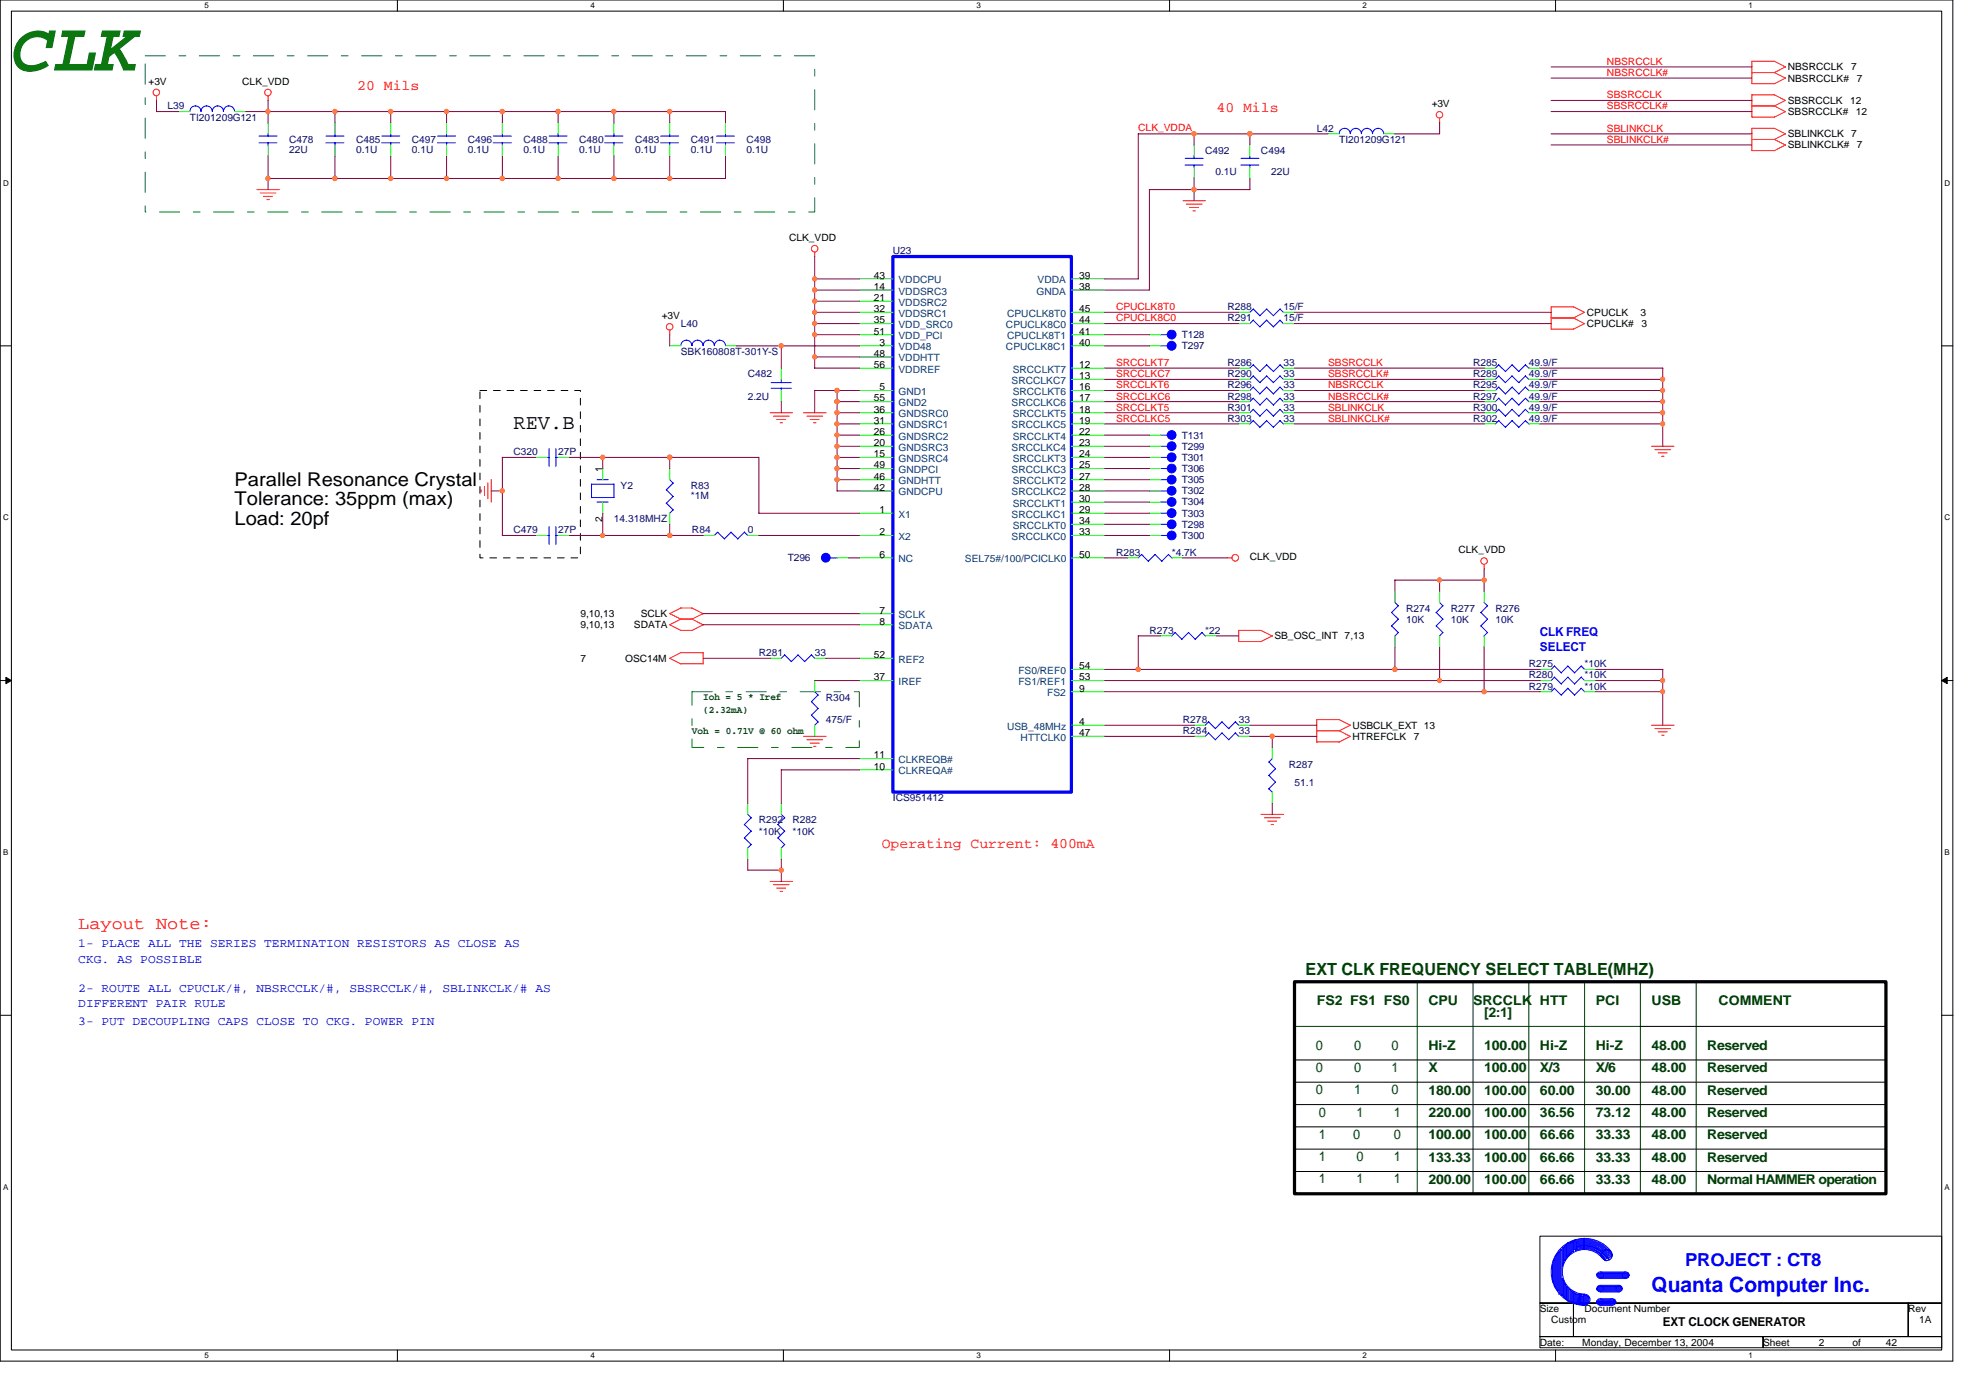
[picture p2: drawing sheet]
<svg xmlns="http://www.w3.org/2000/svg" width="297mm" height="210mm" viewBox="0 0 297 210" stroke-linecap="round" stroke-linejoin="round" font-family="sans-serif">
<path d="M0 0h293.4v204.5h-293.4zM1.7 1.7h290v201.1h-290z" fill="none" stroke="#000" stroke-width=".15"/>
<g fill="#fff">
<path d="M30.7 .2h.7v1.3h-.7z"/>
<path d="M30.7 203h.7v1.4h-.7z"/>
</g>
<path d="M59.7 0v1.7M59.7 202.8v1.7" fill="none" stroke="#000" stroke-width=".15"/>
<g fill="#fff">
<path d="M88.7 .2h.7v1.3h-.7z"/>
<path d="M88.7 203h.7v1.4h-.7z"/>
</g>
<path d="M117.7 0v1.7M117.7 202.8v1.7" fill="none" stroke="#000" stroke-width=".15"/>
<g fill="#fff">
<path d="M146.7 .2h.7v1.3h-.7z"/>
<path d="M146.7 203h.7v1.4h-.7z"/>
</g>
<path d="M175.7 0v1.7M175.7 202.8v1.7" fill="none" stroke="#000" stroke-width=".15"/>
<g fill="#fff">
<path d="M204.7 .2h.7v1.3h-.7z"/>
<path d="M204.7 203h.7v1.4h-.7z"/>
</g>
<path d="M233.7 0v1.7M233.7 202.8v1.7" fill="none" stroke="#000" stroke-width=".15"/>
<g fill="#fff">
<path d="M262.7 .2h.7v1.3h-.7z"/>
<path d="M262.7 203h.7v1.4h-.7z"/>
<path d="M.5 26.8h.8v1.4h-.8z"/>
<path d="M292.2 26.8h.8v1.4h-.8z"/>
<path d="M.5 77.1h.8v1.3h-.8z"/>
<path d="M292.2 77.1h.8v1.3h-.8z"/>
</g>
<path d="M0 52h1.7M291.7 52h1.7" fill="none" stroke="#000" stroke-width=".15"/>
<g fill="#fff">
<path d="M.5 127.4h.7v1.3h-.7z"/>
<path d="M292.2 127.4h.7v1.3h-.7z"/>
</g>
<path d="M0 102.3h1.7M291.7 102.3h1.7" fill="none" stroke="#000" stroke-width=".15"/>
<path d="M.9 101.8l.8 .5-.8 .4zM291.7 102.3l.9-.5v.9z" fill="#000" stroke="#000" stroke-width=".15"/>
<g fill="#fff">
<path d="M.5 177.7h.7v1.3h-.7z"/>
<path d="M292.2 177.7h.7v1.3h-.7z"/>
</g>
<g fill="none" stroke="#000" stroke-width=".15">
<path d="M0 152.5h1.7M194.5 159.3h88.9M246.5 154.2h36.9M291.7 152.5h1.7M194.5 169.3h88.9M194.5 176h88.9M194.5 166h88.9M194.5 162.6h88.9M194.5 172.7h88.9M231.4 195.8h5v5h-5zM231.4 185.7h60.3v10.1h-60.3zM236.4 195.8h50.3v5h-50.3z"/>
<path d="M286.7 195.8h5v5h-5zM231.4 200.8h33.5v1.7h-33.5zM264.9 200.8h26.8v1.7h-26.8z"/>
</g>
<path d="M194.5 154.2h52M212.9 147.5v31.9M221.3 147.5v31.9M229.7 147.5v31.9M238.1 147.5v31.9M246.5 147.5v31.9M254.8 147.5v31.9" fill="none" stroke="#004000" stroke-width=".15"/>
<path d="M21.8 8.4h100.6v23.5h-100.6v-23.5M104 103.9h25.1v8.4h-25.1v-8.4" fill="none" stroke="#008040" stroke-width=".15" stroke-dasharray="3 2 1 2"/>
<path d="M194.5 147.5h88.9v31.9h-88.9z" fill="none" stroke="#000" stroke-width=".49"/>
<path d="M72.1 58.7h15.1v25.1h-15.1v-25.1" fill="none" stroke="#000" stroke-width=".15" stroke-dasharray="1 1 1 1 1 1 1 1"/>
<g fill="none" stroke="#f00" stroke-width=".15">
<path d="M23.5 14.4v.7M40.3 14.4v.7M216.3 17.8v.7M263.2 10.9h3.4M263.2 15.9h3.4M263.2 17.6h3.4M266.6 9.2l1.7 .9-1.7 .8M266.6 10.9l1.7 .8M266.6 14.2l1.7 .9-1.7 .8 1.7 .9M266.6 19.3l1.7 .8M266.6 9.2h-3.4v3.4M266.6 14.2h-3.4v3.4"/>
<path d="M266.6 19.3h-3.4v3.3M268.3 11.7l-1.7 .9h-3.4M268.3 16.8l-1.7 .8M38.6 28.5h3.4M39.1 29h2.4M39.6 29.5h1.3M40.1 30h.4M122.4 37.9v.7M177.7 30.2h3.4M178.2 30.7h2.4M178.7 31.2h1.4M179.2 31.7h.4"/>
<path d="M263.2 21h3.4M263.2 22.6h3.4M268.3 20.1l-1.7 .9 1.7 .8-1.7 .8M100.6 49.6v.7M233 47.8h3.4l1.7 .8M233 49.4h3.4M238.1 46.9l-1.7 .9M238.1 48.6l-1.7 .9M238.1 46.9l-1.7-.8h-3.3v3.3M72.3 73.6v.3M72.8 73.1v1.3M73.3 72.6v2.3"/>
<path d="M73.8 72.1v3.3M115.7 62h3.4M116.2 62.5h2.4M116.7 63h1.3M117.2 63.5h.4M120.7 62h3.4M121.2 62.5h2.4M121.7 63h1.4M122.2 63.5h.4M248.1 67.1h3.4M248.6 67.6h2.4M249.1 68.1h1.4"/>
<path d="M249.7 68.6h.3M100.6 92.2l1.7 .8h1.7l1.7 .9M100.6 93.9l1.7 .8h1.7M100.6 98.9l1.7 .9M102.3 91.4h1.7l1.7 .8M102.3 99.7h3.4M102.3 93l-1.7 .9M102.3 91.3l-1.7 .9M105.6 93.9l-1.7 .8M105.6 92.2l-1.7 .8M105.6 98v1.7M105.6 98.1h-3.3l-1.7 .8"/>
<path d="M184.4 83.8h.7M186.1 96.4h3.4M186.1 94.7h3.4l1.7 .9M186.1 94.7v1.7M191.2 95.5l-1.8 .9M223 84.8v.7M120.7 110.6h3.4M121.2 111.1h2.4M121.7 111.7h1.4M122.2 112.1h.4M197.8 109.8h3.4l1.7 .9M202.9 109l-1.7 .8"/>
<path d="M202.9 110.6l-1.7 .9M202.9 109l-1.7-.9h-3.4v3.4h3.4M248.1 109h3.4M248.6 109.5h2.4M249.1 110h1.4M249.7 110.5h.3M115.7 132.4h3.4M116.2 132.9h2.4M116.7 133.4h1.3M117.2 133.9h.4M189.5 122.4h3.3M190 122.9h2.3"/>
<path d="M190.5 123.4h1.3M191 123.9h.3"/>
<circle cx="23.5" cy="13.9" r=".49"/>
<circle cx="40.2" cy="13.9" r=".49"/>
<circle cx="216.3" cy="17.2" r=".49"/>
<circle cx="122.4" cy="37.4" r=".49"/>
<circle cx="100.6" cy="49.1" r=".49"/>
<circle cx="185.6" cy="83.8" r=".5"/>
<circle cx="223" cy="84.3" r=".49"/>
</g>
<g fill="none" stroke="#00f" stroke-width=".15">
<path d="M28.5 16.7a.84 .84 0 0 1 .9-.8 .84 .84 0 0 1 .8 .8 .85 .85 0 0 1 .8-.8 .85 .85 0 0 1 .9 .8 .84 .84 0 0 1 .8-.8 .84 .84 0 0 1 .9 .8 .84 .84 0 0 1 .8-.8 .84 .84 0 0 1 .8 .8M38.9 21.5h2.7M38.9 20.4h2.7M40.3 20.1v.4M40.3 21.4v.4M49 21.5h2.7M49 20.4h2.7M50.3 20.1v.4M50.3 21.4v.4M57.3 21.5h2.7M57.4 20.4h2.7M58.7 20.1v.4"/>
<path d="M58.7 21.4v.4M65.7 21.5h2.7M65.7 20.4h2.7M67.1 20.1v.4M67.1 21.4v.4M74.1 21.5h2.7M74.1 20.4h2.7M75.5 20.1v.4M75.5 21.4v.4M82.5 21.5h2.7M82.5 20.4h2.7M83.9 20.1v.4"/>
<path d="M83.9 21.4v.4M90.9 21.5h2.7M90.9 20.4h2.7M92.2 20.1v.4M92.2 21.4v.4M99.2 21.5h2.8M99.3 20.4h2.7M100.6 20.1v.4M100.6 21.4v.4M107.6 21.5h2.7M107.7 20.4h2.7M109 20.1v.4"/>
<path d="M109 21.4v.4M178.1 24.8h2.7M178.1 23.8h2.7M179.4 23.5v.3M179.4 24.8v.3M186.4 24.8h2.7M186.5 23.8h2.7M187.8 23.5v.3M187.8 24.8v.3M201.2 20.1a.84 .84 0 0 1 .8-.8 .84 .84 0 0 1 .9 .8 .84 .84 0 0 1 .8-.8 .84 .84 0 0 1 .9 .8 .84 .84 0 0 1 .8-.8 .84 .84 0 0 1 .8 .8 .85 .85 0 0 1 .9-.8 .85 .85 0 0 1 .8 .8M102.3 51.9a.84 .84 0 0 1 .8-.8 .84 .84 0 0 1 .9 .8 .84 .84 0 0 1 .8-.8 .84 .84 0 0 1 .8 .8 .85 .85 0 0 1 .9-.8 .85 .85 0 0 1 .8 .8 .84 .84 0 0 1 .9-.8 .84 .84 0 0 1 .8 .8M115.9 57.5h3"/>
<path d="M115.9 58.3h3M117.4 57v.5M117.4 58.3v.4M174.4 52h1M174.4 50.3h1M188.3 54.8l1 1M188.3 58.2l1 1M188.3 59.8l1 1.1M188.3 46.4l1 1.1M188.3 56.5l1 1M188.3 48.1l1 1M188.3 54.8l-.5 .5"/>
<path d="M188.3 58.1l-.5 .6M188.3 59.8l-.5 .5M188.3 46.4l-.5 .5M188.3 56.5l-.5 .5M188.3 48.1l-.5 .5M190.3 54.8l1 1M190.3 59.8l1 1.1M190.3 48.1l1 1M190.3 54.8l-1 1M190.3 58.1l-1 1.1M190.3 59.8l-1 1.1M190.3 46.4l-1 1"/>
<path d="M190.3 56.5l-1 1M190.3 48.1l-1 1M192.3 54.8l.5 .5M192.3 58.2l.5 .5M192.3 59.8l.5 .6M192.3 46.4l.5 .5M192.3 56.5l.5 .5M192.3 48.1l.5 .5M192.3 54.8l-1 1M192.3 58.1l-1 1.1-1-1M192.3 59.8l-1 1.1M192.3 46.4l-1 1.1-1-1.1"/>
<path d="M192.3 56.5l-1 1-1-1M192.3 48.1l-1 1M225.2 54.8l1 1M225.2 59.8l1 1.1M225.2 56.5l-.5 .5M225.2 58.1l-.5 .6M225.2 54.8l-.5 .5M225.2 59.8l-.5 .5M227.2 56.5l1 1M227.2 58.2l1 1M227.2 54.8l1 1M227.2 59.8l1 1.1"/>
<path d="M227.2 56.5l-1 1-1-1M227.2 58.1l-1 1.1-1-1M227.2 54.8l-1 1M227.2 59.8l-1 1.1M229.2 56.5l.5 .5M229.2 58.2l.5 .5M229.2 54.8l.5 .5M229.2 59.8l.5 .6M229.2 56.5l-1 1M229.2 58.1l-1 1.1M229.2 54.8l-1 1M229.2 59.8l-1 1.1"/>
<path d="M82.2 68.7h.3M82.5 67.4v2.7M82.5 79.1v2.7M83.5 68.7h.4M83.5 67.4v2.7M83.5 79.1v2.7M89.7 72.1h1.7M89.7 75.4h1.7M92.2 72.7h-3.3v2.1M92.2 72.7l.1 2.1h-3.4M100.1 73.6l1.1 1M100.6 72.1l.6 .5"/>
<path d="M101.1 72.6l-1 1M101.1 74.6l-1 1 1.1 1M101.1 76.6l-.5 .5M107.8 80l1.1 1M107.8 79.9l-.5 .6M109.8 80l1.1 1M109.9 79.9l-1.1 1.1M111.8 80l.6 .5M111.9 79.9l-1.1 1.1M174.4 65.4h1M174.4 77.1h1M174.4 72.1h1"/>
<path d="M174.4 75.4h1M174.4 73.8h1M174.4 70.4h1M174.4 67.1h1M174.4 68.7h1M174.4 78.8h1M188.3 63.2l1 1M188.3 61.5l1 1M188.3 63.2l-.5 .5M188.3 61.5l-.5 .5M190.3 63.2l1 1M190.3 63.2l-1 1"/>
<path d="M190.3 61.5l-1 1M192.3 63.2l.5 .5M192.3 61.5l.5 .5M192.3 63.2l-1 1M192.3 61.5l-1 1-1-1M225.2 63.2l1 1M225.2 63.2l-.5 .5M225.2 61.5l-.5 .5M227.2 63.2l1 1M227.2 61.5l1 1M227.2 63.2l-1 1M227.2 61.5l-1 1-1-1"/>
<path d="M229.2 63.2l.5 .5M229.2 61.5l.5 .5M229.2 63.2l-1 1M229.2 61.5l-1 1M82.2 80.5h.3M83.5 80.5h.4M117.9 98.4l1 1M117.9 98.4l-.5 .5M119.9 98.4l1 1M119.9 98.4l-1 1M121.9 98.4l.5 .5M121.9 98.4l-1 1"/>
<path d="M124.7 83.8h1.1M171.5 83.3l1 1M171.6 83.3l-.6 .5M173.5 83.3l1.1 1M173.6 83.3l-1.1 1M174.4 80.5h1M175.6 83.3l.5 .5M175.6 83.3l-1 1M176.1 95.5l.5-.5 1 1.1M178.6 95l1 1.1M178.6 95l-1 1.1M181.1 95.6l-.5-.6-1 1.1"/>
<path d="M209.1 92l1 1M209.6 90.5l.5 .5M210.1 91l-1 1.1M210.1 93l-1 1.1 1 1M210.1 95l-.5 .6M215.8 92l1 1M215.8 94l1 1.1M216.3 90.5l.5 .5M216.8 91l-1 1.1M216.8 93l-1 1.1M216.8 95l-.5 .6M222.5 92l1 1"/>
<path d="M222.5 94l1 1.1M223 90.5l.5 .5M223.5 91l-1 1.1M223.5 93l-1 1.1M223.5 95l-.5 .6M121.9 105.4l1 1.1M121.9 107.5l1 1M122.4 103.9l.5 .6M122.9 104.4l-1 1.1M122.9 106.4l-1 1.1M122.9 108.5l-.5 .5M181.6 110.1l1 1.1"/>
<path d="M181.6 108.5l1 1M181.6 110.1l-.5 .5M181.6 108.4l-.5 .6M183.6 110.1l1 1.1M183.6 110.1l-1 1M185.6 110.1l.5 .6M185.6 108.5l.5 .5M185.6 110.1l-1 1M185.6 108.4l-1 1.1-1-1.1-1 1.1M190.6 114.5l1.1 1M190.6 118.5l.6 .5M191.2 114l-.6 .5"/>
<path d="M191.6 115.5l-1 1 1.1 1M191.6 117.5l-1 1M233.1 100.6l.5-.5 1 1M233.1 103.9l.5-.5 1 1.1M233.6 101.7l-.5 .6M235.6 101.7l1 1.1M235.6 100.1l1 1M235.6 103.4l1 1.1M235.6 101.7l-1 1.1-1.1-1.1M235.6 100.1l-1 1M235.6 103.4l-1 1M237.6 101.7l.5 .6"/>
<path d="M237.6 101.7l-1 1.1M238.1 100.6l-.5-.5-1 1M238.1 103.9l-.5-.5-1 1M111.8 123.9l1.1 1-1.1 1M111.8 125.9l1.1 1M112.3 122.4l.6 .5M112.9 122.9l-1.1 1M112.9 126.9l-.6 .5M116.9 123.9l1 1-1 1M116.9 125.9l1 1M117.4 122.4l.5 .5M117.9 122.9l-1 1"/>
<path d="M117.9 126.9l-.5 .5M233.2 189.9v2.4M233.2 192.3l.2 .5M233.4 189.4v3.4M233.4 189.4l.2-.3-.1 4.2M233.5 193.3l.2 .2M233.7 193.4v-4.7l.2-.3v5.4M233.9 193.8l.2 .2M234.1 188.2v5.8M234.1 188.3l.1-.2v6.4M234.4 187.9l.2-.2v6.9h.2M234.4 187.9v6.6"/>
<path d="M234.7 187.4v2.9M234.9 194.8l.2 .2M234.9 192.4v2.4M234.9 192.5l-.2-.4v2.5M234.9 189.7l-.2 .6M235.1 195v-2.2l.2 .3-.1 2.1M235.1 187.2l-.2 .2v2.4M235.2 187.1l.1 2.1-.2 .2v-2.2M235.2 187.1l.2-.2v2.1M235.4 193.3v2l-.2-.2M235.4 193.3l.2 .2M235.6 186.7v2.1"/>
<path d="M235.6 193.4v2.1M235.6 186.8h.1v1.8l.2-.2M235.6 188.7l-.2 .2M235.9 186.7v1.7M235.9 193.8v1.8M235.9 186.8l.2-.2v1.7l.2-.2M235.9 193.8l-.2-.2 .1 1.9h-.2M236.2 194.1v1.5M236.3 194.1l-.2-.2v1.7h-.2M236.4 194.1v1.7l-.2-.2M236.4 186.4v1.7M236.4 194.1l.2 .2"/>
<path d="M236.4 186.4l-.2 .2v1.5M236.6 194.3v1.5h.2l-.1-1.5M236.6 186.4v1.3l.1 .2v-1.7l-.1 .2M236.7 187.5l1.3-.3a3.8 3.8 0 0 1 3.4 1.9M236.7 187.3l1.3-.2a4 4 0 0 1 3.7 2.2M236.7 187.1l1.3-.2a4.2 4.2 0 0 1 3.8 2.4M236.7 186.9l1.3-.1a4.3 4.3 0 0 1 3.8 2.2M236.7 186.8l1.3-.2a4.5 4.5 0 0 1 4 2.3M236.7 194.5h.2M236.8 187.8l1.2-.2a3.5 3.5 0 0 1 3.2 1.8M236.8 187.6l1.2-.2a3.7 3.7 0 0 1 3.4 2M236.9 186.6l1.1-.2a4.7 4.7 0 0 1 4.2 2.4"/>
<path d="M236.9 187.7v-1.3l1.1-.2a4.9 4.9 0 0 1 4.2 2.4M237.1 194.4v1.4h-.2v-1.3M237.1 194.5h.2M237.3 194.5v1.5M237.4 194.5v1.5M237.4 194.4l-.5 1.6h.4M237.6 194.4v1.4M237.6 194.5l.2 .3M237.6 195.8l-.2 .2M237.7 194.8v1.2M237.9 194.6v1.4h-.2M237.9 194.6h.2"/>
<path d="M238.1 194.6v1.4M238.2 194.6l.1 1.4h-.2M238.2 194.6h.2M238.4 194.6v1.4M238.6 194.8v1M238.6 194.8l.2 .2M238.6 195.8l-.2 .2M238.8 195v.6M239.9 191.6h4.9M239.9 193.6h3.9l-.2 .2M239.9 195.6h2.9M240.1 191.8h4.5"/>
<path d="M240.1 193.4h3.5M240.1 191.3h4.5M240.1 191.8l.2 .2M240.1 193.3h3.5M240.1 193.4l-.2 .2M240.1 195.3h2.5v.2M240.3 191.9h4.3M240.3 194h3.2M240.3 196h2.3M240.4 195.1h1.9M240.4 196.1h1.9M240.4 194.1h2.9"/>
<path d="M240.4 193.1h2.9M240.4 192.1h3.9M240.4 191.1h3.9M240.7 189a3.3 3.3 0 0 0-2.7-1.3h.1a3.4 3.4 0 0 0-3.4 3.4 3.4 3.4 0 0 0 3.4 3.4M242 188a5 5 0 0 0-4-1.9h.1a5 5 0 0 0-5 5 5 5 0 0 0 5 5M242.6 195.5h-2.7v.1M242.6 195.8h-2.7l.4 .2M242.8 195.6l-.2 .2M243.6 193.3v.2M243.6 193.8h-3.7l.4 .2M244.6 191.3v.2M244.6 191.4h-4.7v.2"/>
<path d="M244.8 191.6l-.2 .2"/>
<circle cx="238.1" cy="195.3" r=".83"/>
<circle cx="240.4" cy="191.6" r=".49"/>
<circle cx="240.4" cy="195.6" r=".49"/>
<circle cx="240.4" cy="193.6" r=".49"/>
<circle cx="241.4" cy="188.6" r=".83"/>
<circle cx="242.3" cy="195.6" r=".49"/>
<circle cx="243.3" cy="193.6" r=".49"/>
<circle cx="244.3" cy="191.6" r=".49"/>
</g>
<g fill="none" stroke="#0f0" stroke-width=".15">
<path d="M26.9 16.8h1.6M35.2 16.8h1.7M40.3 18.4v1.7M50.3 18.4v1.7M58.7 18.4v1.7M67.1 18.4v1.7M75.5 18.4v1.7M83.9 18.4v1.7M92.2 18.4v1.7M100.6 18.4v1.7M109 18.4v1.7M40.3 21.8v1.7"/>
<path d="M50.3 21.8v1.7M58.7 21.8v1.7M67.1 21.8v1.7M75.5 21.8v1.7M83.9 21.8v1.7M92.2 21.8v1.7M100.6 21.8v1.7M109 21.8v1.7M179.4 21.8v1.7M179.4 25.1v1.7M187.8 21.8v1.7M187.8 25.1v1.7"/>
<path d="M199.5 20.1h1.7M207.9 20.1h1.7M100.6 52h1.7M109 52h1.7M117.4 55.3v1.7M117.4 58.7v1.6M129.1 55.3h5.1M129.1 52h5.1M129.1 58.7h5.1M129.1 41.9h5.1M129.1 43.6h5.1M129.1 45.3h5.1"/>
<path d="M129.1 50.3h5.1M129.1 48.6h5.1M129.1 46.9h5.1M129.1 53.6h5.1M161 55.3h5M161 52h5M161 58.7h5M161 41.9h5M161 43.6h5M161 50.3h5M161 48.6h5M161 46.9h5"/>
<path d="M161 57h5M172.7 52h1.7M172.7 50.3h1.7M186.1 55.3h1.7M186.1 58.7h1.7M186.1 48.6h1.7M186.1 46.9h1.7M186.1 57h1.7M192.8 55.3h1.7M192.8 58.7h1.7M192.8 48.6h1.7M192.8 46.9h1.7"/>
<path d="M192.8 57h1.7M223 55.3h1.7M223 58.7h1.7M223 57h1.7M229.7 55.3h1.7M229.7 58.7h1.7M229.7 57h1.7M80.5 68.7h1.7M83.9 68.7h1.6M90.6 70.4v1.7M90.6 75.4v1.7M100.6 70.4v1.7"/>
<path d="M100.6 77.1v1.7M129.1 65.4h5.1M129.1 77.1h5.1M129.1 73.8h5.1M129.1 63.7h5.1M129.1 62h5.1M129.1 70.4h5.1M129.1 60.3h5.1M129.1 67.1h5.1M129.1 68.7h5.1M129.1 72.1h5.1M161 65.4h5"/>
<path d="M161 77.1h5M161 73.8h5M161 63.7h5M161 62h5M161 70.4h5M161 60.3h5M161 67.1h5M161 68.7h5M161 72.1h5M161 75.4h5M161 78.8h5M172.7 65.4h1.7"/>
<path d="M172.7 77.1h1.7M172.7 73.8h1.7M172.7 70.4h1.7M172.7 67.1h1.7M172.7 68.7h1.7M172.7 72.1h1.7M172.7 75.4h1.7M172.7 78.8h1.7M186.1 63.7h1.7M186.1 62h1.7M186.1 60.3h1.7M192.8 63.7h1.7"/>
<path d="M192.8 62h1.7M192.8 60.3h1.7M223 63.7h1.7M223 62h1.7M223 60.3h1.7M229.7 63.7h1.7M229.7 62h1.7M229.7 60.3h1.7M80.5 80.5h1.7M83.9 80.5h1.6M105.6 80.5h1.7M112.3 80.5h1.7"/>
<path d="M115.7 98.9h1.7M122.4 98.9h1.7M125.8 83.8h1.6M129.1 80.5h5.1M129.1 98.9h5.1M129.1 83.8h5.1M129.1 93.9h5.1M129.1 92.2h5.1M161 80.5h5M161 83.8h5M169.4 83.8h1.6M172.7 80.5h1.7"/>
<path d="M174.4 95.5h1.7M176.1 83.8h1.6M181.1 95.5h1.7M209.6 88.8v1.7M209.6 95.5v1.7M216.3 88.8v1.7M216.3 95.5v1.7M223 88.8v1.7M223 95.5v1.7M122.4 102.3v1.6M122.4 109v1.6M129.1 102.3h5.1"/>
<path d="M129.1 115.7h5.1M129.1 114h5.1M161 102.3h5M161 110.6h5M161 100.6h5M161 103.9h5M161 109h5M179.4 110.6h1.7M179.4 109h1.7M186.1 110.6h1.7M186.1 109h1.7M191.2 112.3v1.7"/>
<path d="M191.2 119v1.7M231.4 102.3h1.7M231.4 100.6h1.7M231.4 103.9h1.7M238.1 102.3h1.7M238.1 100.6h1.7M238.1 103.9h1.7M112.3 120.7v1.7M112.3 127.4v1.7M117.4 120.7v1.7M117.4 127.4v1.7"/>
</g>
<g fill="#00f" stroke="#00f" stroke-width=".15">
<circle cx="176" cy="65.4" r=".66"/>
<circle cx="176" cy="77.1" r=".66"/>
<circle cx="176" cy="73.7" r=".66"/>
<circle cx="176" cy="70.4" r=".66"/>
<circle cx="176" cy="51.9" r=".66"/>
<circle cx="176" cy="80.5" r=".66"/>
<circle cx="176" cy="67" r=".66"/>
<circle cx="176" cy="72.1" r=".66"/>
<circle cx="176" cy="68.7" r=".66"/>
<circle cx="124.1" cy="83.8" r=".66"/>
<circle cx="176" cy="50.3" r=".66"/>
<circle cx="176" cy="78.8" r=".66"/>
<circle cx="176" cy="75.4" r=".66"/>
</g>
<path d="M134.2 38.5h26.8v80.5h-26.8z" fill="none" stroke="#00f" stroke-width=".49"/>
<g fill="none" stroke="#800040" stroke-width=".15">
<path d="M23.5 16.8h3.4M23.5 15.1v1.7M36.9 16.8h72.1M40.3 15.1v3.4M50.3 16.8v1.7M58.7 16.8v1.7M67.1 16.8v1.7M75.5 16.8v1.7M83.9 16.8v1.7M92.2 16.8v1.7M100.6 16.8v1.7M109 16.8v1.7"/>
<path d="M216.3 18.4v1.7h-6.7M233 16.8h30.2M233 15.1h30.2M233 10.1h30.2M233 11.7h30.2M40.3 23.5v5M40.3 26.8h68.7M50.3 23.5v3.3M58.7 23.5v3.3M67.1 23.5v3.3M75.5 23.5v3.3M83.9 23.5v3.3"/>
<path d="M92.2 23.5v3.3M100.6 23.5v3.3M109 23.5v3.3M122.4 38.5v16.8M172.7 28.5h15.1M172.7 28.5v15.1h-6.7M179.4 20.1v1.7M179.4 26.8v3.4M187.8 20.1v1.7M187.8 26.8v1.7M199.5 20.1h-28.5v21.8h-5M233 20.1h30.2"/>
<path d="M233 21.8h30.2M100.6 50.3v1.7M110.7 52h18.4M117.4 51.9v3.4M122.4 41.9h6.7M122.4 43.6h6.7M122.4 45.3h6.7M122.4 46.9h6.7M122.4 48.6h6.7M122.4 50.3h6.7M122.4 58.7h6.7M122.4 58.7v3.3"/>
<path d="M122.4 53.6h6.7M122.4 55.3h6.7M125.8 58.7v15.1h3.3M166 48.6h20.1M166 46.9h20.1M166 50.3h6.7M166 57h20.1M166 55.3h20.1M166 58.7h20.1M166 52h6.7M194.5 48.6h38.6M194.5 46.9h38.6"/>
<path d="M194.5 57h28.5M194.5 55.3h28.5M194.5 58.7h28.5M231.4 57h18.4M231.4 55.3h18.4M231.4 58.7h18.4M249.8 55.3v11.8M73.8 73.8h1.7M75.5 68.7h5M75.5 68.7v11.8h5M85.5 68.7h28.5M90.6 68.7v1.7"/>
<path d="M90.6 77.1v3.4M100.6 68.7v1.7M100.6 78.8v1.7M114 77.1h15.1M114 68.7v8.4M117.4 60.3v1.7M125.7 68.7h3.4M125.7 62h3.4M125.7 63.7h3.4M125.7 60.3h3.4M125.7 72.1h3.4M125.7 65.4h3.4"/>
<path d="M125.7 67.1h3.4M125.7 70.4h3.4M166 77.1h6.7M166 68.7h6.7M166 62h20.1M166 63.7h20.1M166 60.3h20.1M166 72.1h6.7M166 65.4h6.7M166 67.1h6.7M166 70.4h6.7M166 73.8h6.7"/>
<path d="M166 75.4h6.7M166 78.8h6.7M194.5 62h28.5M194.5 63.7h28.5M194.5 60.3h28.5M231.4 62h18.4M231.4 63.7h18.4M231.4 60.3h18.4M85.5 80.5h20.1M105.6 93.9h23.5M105.6 92.2h23.5M105.6 98.9h10.1"/>
<path d="M114 80.5h15.1M124.1 98.9h5M127.4 83.8h1.7M166 83.8h3.4M166 80.5h6.7M174.4 95.5h-3.4v5.1M177.7 83.8h6.7M182.8 95.5h3.3M209.6 87.2h13.4M209.6 87.1v1.7M209.6 97.2v3.4M216.3 87.1v1.7"/>
<path d="M216.3 97.2v5.1M223 85.5v3.3M223 97.2v6.7M122.4 102.3h6.7M129.1 115.7h-11.7v5M129.1 114h-16.8v6.7M166 102.3h65.4M166 103.9h65.4M166 100.6h65.4M166 109h13.4M166 110.6h13.4M187.8 109h10.1"/>
<path d="M187.8 110.6h10.1M191.2 110.6v1.7M239.8 102.3h10M239.8 100.6h10M239.8 103.9h10M249.8 100.6v8.4M112.3 129.1v1.7l5.1-.1M117.4 129.1v3.4M191.2 120.7v1.7"/>
</g>
<g fill="#ff8000" stroke="#ff8000" stroke-width=".15">
<circle cx="122.4" cy="46.9" r=".32"/>
<circle cx="83.8" cy="16.8" r=".33"/>
<circle cx="75.5" cy="16.8" r=".33"/>
<circle cx="92.2" cy="16.8" r=".33"/>
<circle cx="58.7" cy="16.8" r=".33"/>
<circle cx="67.1" cy="16.8" r=".33"/>
<circle cx="40.2" cy="16.8" r=".32"/>
<circle cx="50.3" cy="16.8" r=".33"/>
<circle cx="100.6" cy="16.8" r=".33"/>
<circle cx="122.4" cy="43.6" r=".32"/>
<circle cx="122.4" cy="41.9" r=".32"/>
<circle cx="122.4" cy="45.2" r=".32"/>
<circle cx="122.4" cy="50.3" r=".32"/>
<circle cx="122.4" cy="48.6" r=".32"/>
<circle cx="187.8" cy="20.1" r=".33"/>
<circle cx="179.4" cy="20.1" r=".33"/>
<circle cx="223" cy="87.2" r=".32"/>
<circle cx="171" cy="100.6" r=".33"/>
<circle cx="223" cy="103.9" r=".32"/>
<circle cx="216.3" cy="87.2" r=".32"/>
<circle cx="100.6" cy="80.5" r=".33"/>
<circle cx="90.5" cy="80.5" r=".32"/>
<circle cx="100.6" cy="68.7" r=".33"/>
<circle cx="75.5" cy="73.7" r=".33"/>
<circle cx="249.8" cy="62" r=".32"/>
<circle cx="249.8" cy="63.7" r=".32"/>
<circle cx="249.8" cy="57" r=".32"/>
<circle cx="216.3" cy="102.2" r=".32"/>
<circle cx="90.5" cy="68.7" r=".32"/>
<circle cx="249.8" cy="103.9" r=".32"/>
<circle cx="122.4" cy="53.6" r=".32"/>
<circle cx="117.4" cy="52" r=".33"/>
<circle cx="83.8" cy="26.8" r=".33"/>
<circle cx="191.1" cy="110.6" r=".32"/>
<circle cx="100.6" cy="26.8" r=".33"/>
<circle cx="249.8" cy="60.3" r=".32"/>
<circle cx="117.4" cy="130.7" r=".33"/>
<circle cx="209.6" cy="100.6" r=".33"/>
<circle cx="125.8" cy="60.3" r=".33"/>
<circle cx="125.8" cy="58.7" r=".33"/>
<circle cx="50.3" cy="26.8" r=".33"/>
<circle cx="249.8" cy="58.7" r=".32"/>
<circle cx="249.8" cy="102.2" r=".32"/>
<circle cx="125.8" cy="72.1" r=".33"/>
<circle cx="125.8" cy="62" r=".33"/>
<circle cx="58.7" cy="26.8" r=".33"/>
<circle cx="67.1" cy="26.8" r=".33"/>
<circle cx="179.4" cy="28.5" r=".33"/>
<circle cx="125.8" cy="70.4" r=".33"/>
<circle cx="40.2" cy="26.8" r=".32"/>
<circle cx="125.8" cy="68.7" r=".33"/>
<circle cx="125.8" cy="63.7" r=".33"/>
<circle cx="75.5" cy="26.8" r=".33"/>
<circle cx="92.2" cy="26.8" r=".33"/>
<circle cx="125.8" cy="67" r=".33"/>
<circle cx="125.8" cy="65.4" r=".33"/>
</g>
<text font-size="10.7" fill="#008000" x="1.7" y="10.6">CLK</text>
<text font-size="3.2" x="77.1" y="64.5">REV.B</text>
<text font-size="3.2" fill="#00f" x="248.1" y="194.1">Quanta Computer Inc.</text>
<g font-size="2.9">
<text x="35.2" y="73">Parallel Resonance Crystal</text>
<text x="35.2" y="75.9">Tolerance: 35ppm (max)</text>
<text x="35.2" y="78.8">Load: 20pf</text>
</g>
<text font-size="2.7" fill="#f00" x="11.8" y="139.6">Layout Note:</text>
<text font-size="2.7" fill="#00f" x="253.2" y="190.2">PROJECT : CT8</text>
<text font-size="2.5" fill="#004000" x="196.2" y="146.5">EXT CLK FREQUENCY SELECT TABLE(MHZ)</text>
<g font-size="2.2" fill="#f00">
<text x="53.7" y="13.5">20 Mils</text>
<text x="182.8" y="16.8">40 Mils</text>
<text x="132.5" y="127.5">Operating Current: 400mA</text>
</g>
<g font-size="2" fill="#004000">
<text x="197.8" y="151.1">FS2 FS1 FS0</text>
<text x="214.6" y="151.1">CPU</text>
<text x="221.3" y="151.1">SRCCLK</text>
<text x="223" y="152.7">[2:1]</text>
<text x="231.4" y="151.1">HTT</text>
<text x="239.8" y="151.1">PCI</text>
<text x="248.1" y="151.1">USB</text>
<text x="258.2" y="151.1">COMMENT</text>
<text x="197.7" y="161.1">0</text>
<text x="197.7" y="157.7">0</text>
<text x="203.5" y="161.1">0</text>
<text x="203.5" y="157.7">0</text>
<text x="209.1" y="161.1">1</text>
<text x="209.1" y="157.7">0</text>
<text x="214.6" y="157.8">Hi-Z</text>
<text x="214.6" y="161.1">X</text>
<text x="223" y="157.8">100.00</text>
<text x="223" y="161.1">100.00</text>
<text x="231.4" y="161.1">X/3</text>
<text x="231.4" y="157.8">Hi-Z</text>
<text x="239.8" y="161.1">X/6</text>
<text x="239.8" y="157.8">Hi-Z</text>
<text x="248.1" y="157.8">48.00</text>
<text x="248.1" y="161.1">48.00</text>
<text x="256.5" y="157.8">Reserved</text>
<text x="256.5" y="161.1">Reserved</text>
<text x="197.7" y="164.4">0</text>
<text x="198.2" y="167.8">0</text>
<text x="203.5" y="164.4">1</text>
<text x="203.8" y="167.8">1</text>
<text x="209.1" y="164.4">0</text>
<text x="209.4" y="167.8">1</text>
<text x="214.6" y="164.5">180.00</text>
<text x="214.6" y="167.8">220.00</text>
<text x="223" y="164.5">100.00</text>
<text x="223" y="167.8">100.00</text>
<text x="231.4" y="164.5">60.00</text>
<text x="231.4" y="167.8">36.56</text>
<text x="239.8" y="167.8">73.12</text>
<text x="239.8" y="164.5">30.00</text>
<text x="248.1" y="164.5">48.00</text>
<text x="248.1" y="167.8">48.00</text>
<text x="256.5" y="167.8">Reserved</text>
<text x="256.5" y="164.5">Reserved</text>
<text x="198.2" y="171.1">1</text>
<text x="203.3" y="171.1">0</text>
<text x="209.4" y="171.1">0</text>
<text x="214.6" y="171.2">100.00</text>
<text x="223" y="171.2">100.00</text>
<text x="231.4" y="171.2">66.66</text>
<text x="239.8" y="171.2">33.33</text>
<text x="248.1" y="171.2">48.00</text>
<text x="256.5" y="171.2">Reserved</text>
<text x="198.2" y="174.5">1</text>
<text x="198.2" y="177.8">1</text>
<text x="203.8" y="174.5">0</text>
<text x="203.8" y="177.8">1</text>
<text x="209.4" y="174.5">1</text>
<text x="209.4" y="177.8">1</text>
<text x="214.6" y="174.5">133.33</text>
<text x="214.6" y="177.9">200.00</text>
<text x="223" y="174.5">100.00</text>
<text x="223" y="177.9">100.00</text>
<text x="231.4" y="174.5">66.66</text>
<text x="231.4" y="177.9">66.66</text>
<text x="239.8" y="174.5">33.33</text>
<text x="239.8" y="177.9">33.33</text>
<text x="248.1" y="174.5">48.00</text>
<text x="248.1" y="177.9">48.00</text>
<text x="256.5" y="177.9">Normal HAMMER operation</text>
<text x="256.5" y="174.5">Reserved</text>
</g>
<g font-size="1.8" fill="#00f">
<text x="231.4" y="95.6">CLK FREQ</text>
<text x="231.4" y="97.8">SELECT</text>
<text x="11.8" y="142.3">1- PLACE ALL THE SERIES TERMINATION RESISTORS AS CLOSE AS</text>
<text x="11.8" y="144.7">CKG. AS POSSIBLE</text>
<text x="11.8" y="149">2- ROUTE ALL CPUCLK/#, NBSRCCLK/#, SBSRCCLK/#, SBLINKCLK/# AS</text>
<text x="11.8" y="151.4">DIFFERENT PAIR RULE</text>
<text x="11.8" y="154.1">3- PUT DECOUPLING CAPS CLOSE TO CKG. POWER PIN</text>
</g>
<text font-size="1.8" x="249.8" y="199.2">EXT CLOCK GENERATOR</text>
<g font-size="1.5" fill="#f00">
<text x="241.4" y="9.7">NBSRCCLK</text>
<text x="241.4" y="11.4">NBSRCCLK#</text>
<text x="241.4" y="14.8">SBSRCCLK</text>
<text x="241.4" y="16.4">SBSRCCLK#</text>
<text x="171" y="19.6">CLK_VDDA</text>
<text x="241.4" y="19.8">SBLINKCLK</text>
<text x="241.4" y="21.5">SBLINKCLK#</text>
<text x="167.7" y="46.6">CPUCLK8T0</text>
<text x="167.7" y="48.3">CPUCLK8C0</text>
<text x="167.7" y="55">SRCCLKT7</text>
<text x="167.7" y="56.7">SRCCLKC7</text>
<text x="167.7" y="58.4">SRCCLKT6</text>
<text x="199.5" y="55">SBSRCCLK</text>
<text x="199.5" y="56.7">SBSRCCLK#</text>
<text x="199.5" y="58.4">NBSRCCLK</text>
<text x="167.7" y="60">SRCCLKC6</text>
<text x="167.7" y="61.7">SRCCLKT5</text>
<text x="167.7" y="63.4">SRCCLKC5</text>
<text x="199.5" y="60">NBSRCCLK#</text>
<text x="199.5" y="61.7">SBLINKCLK</text>
<text x="199.5" y="63.4">SBLINKCLK#</text>
</g>
<g font-size="1.5">
<text x="268.6" y="10.6">NBSRCCLK</text>
<text x="278.1" y="10.6">7</text>
<text x="22.3" y="12.7">+3V</text>
<text x="36.4" y="12.7">CLK_VDD</text>
<text x="215.1" y="16.1">+3V</text>
<text x="268.6" y="12.3">NBSRCCLK#</text>
<text x="268.6" y="15.6">SBSRCCLK</text>
<text x="268.6" y="17.3">SBSRCCLK#</text>
<text x="278" y="15.6">12</text>
<text x="278.8" y="17.3">12</text>
<text x="279" y="12.3">7</text>
<text x="268.6" y="20.6">SBLINKCLK</text>
<text x="268.6" y="22.3">SBLINKCLK#</text>
<text x="278.1" y="20.6">7</text>
<text x="279" y="22.3">7</text>
<text x="118.6" y="36.2">CLK_VDD</text>
<text x="131.3" y="41.9">43</text>
<text x="162.1" y="41.9">39</text>
<text x="99.4" y="48">+3V</text>
<text x="131.3" y="43.6">14</text>
<text x="131.3" y="45.2">21</text>
<text x="131.3" y="46.9">32</text>
<text x="162.1" y="46.9">45</text>
<text x="162.1" y="43.6">38</text>
<text x="238.4" y="47.5">CPUCLK</text>
<text x="246.5" y="47.5">3</text>
<text x="131.3" y="50.3">51</text>
<text x="131.3" y="48.6">35</text>
<text x="131.3" y="53.6">48</text>
<text x="132.1" y="51.9">3</text>
<text x="162.1" y="51.9">40</text>
<text x="162.1" y="50.3">41</text>
<text x="162.1" y="48.6">44</text>
<text x="238.4" y="49.1">CPUCLK#</text>
<text x="246.6" y="49.1">3</text>
<text x="131.3" y="55.3">56</text>
<text x="132.1" y="58.7">5</text>
<text x="162.1" y="55.3">12</text>
<text x="162.1" y="57">13</text>
<text x="162.1" y="58.7">16</text>
<text x="131.3" y="60.3">55</text>
<text x="131.3" y="62">36</text>
<text x="131.3" y="63.7">31</text>
<text x="131.3" y="65.4">26</text>
<text x="162.1" y="60.3">17</text>
<text x="162.1" y="62">18</text>
<text x="162.1" y="63.7">19</text>
<text x="162.1" y="65.4">22</text>
<text x="90.5" y="70.9" transform="rotate(-90 90.5 70.9)">1</text>
<text x="131.3" y="67">20</text>
<text x="131.3" y="68.7">15</text>
<text x="131.3" y="70.4">49</text>
<text x="162.1" y="67">23</text>
<text x="162.1" y="68.7">24</text>
<text x="162.1" y="70.4">25</text>
<text x="131.3" y="72.1">46</text>
<text x="131.3" y="73.7">42</text>
<text x="132.1" y="77.1">1</text>
<text x="162.1" y="72.1">27</text>
<text x="162.1" y="73.7">28</text>
<text x="162.1" y="75.4">30</text>
<text x="162.1" y="77.1">29</text>
<text x="90.5" y="78.4" transform="rotate(-90 90.5 78.4)">2</text>
<text x="132.1" y="80.4">2</text>
<text x="132.1" y="83.8">6</text>
<text x="162.1" y="83.8">50</text>
<text x="162.1" y="78.8">34</text>
<text x="162.1" y="80.4">33</text>
<text x="219.1" y="83.2">CLK_VDD</text>
<text x="187.8" y="84.2">CLK_VDD</text>
<text x="87.2" y="94.4">9,10,13</text>
<text x="87.2" y="92.7">9,10,13</text>
<text x="95.2" y="94.4">SDATA</text>
<text x="96.3" y="92.7">SCLK</text>
<text x="132.1" y="93.9">8</text>
<text x="132.1" y="92.2">7</text>
<text x="87.2" y="99.4">7</text>
<text x="93.9" y="99.4">OSC14M</text>
<text x="131.3" y="98.9">52</text>
<text x="162.1" y="100.6">54</text>
<text x="191.5" y="96.1">SB_OSC_INT 7,13</text>
<text x="131.3" y="102.2">37</text>
<text x="162.1" y="102.2">53</text>
<text x="162.1" y="103.9">9</text>
<text x="131.3" y="114">11</text>
<text x="162.1" y="110.6">47</text>
<text x="162.1" y="108.9">4</text>
<text x="203.2" y="109.5">USBCLK_EXT 13</text>
<text x="203.2" y="111.1">HTREFCLK</text>
<text x="212.4" y="111.1">7</text>
<text x="131.3" y="115.7">10</text>
<text x="231.4" y="197.1">Size</text>
<text x="238.1" y="197.1">Document Number</text>
<text x="286.7" y="197.1">Rev</text>
<text x="231.4" y="202.2">Date:</text>
<text x="233.1" y="198.8">Custom</text>
<text x="237.7" y="202.2">Monday, December 13, 2004</text>
<text x="264.9" y="202.2">Sheet</text>
<text x="273.3" y="202.2">2</text>
<text x="278.3" y="202.2">of</text>
<text x="283.4" y="202.2">42</text>
<text x="288.4" y="198.8">1A</text>
</g>
<g font-size="1.5" fill="#000080">
<text x="25.2" y="16.4">L39</text>
<text x="28.5" y="18.1">TI201209G121</text>
<text x="43.5" y="21.5">C478</text>
<text x="43.5" y="23">22U</text>
<text x="53.5" y="21.5">C485</text>
<text x="53.5" y="23">0.1U</text>
<text x="61.9" y="21.5">C497</text>
<text x="61.9" y="23">0.1U</text>
<text x="70.3" y="21.5">C496</text>
<text x="70.3" y="23">0.1U</text>
<text x="78.7" y="21.5">C488</text>
<text x="78.7" y="23">0.1U</text>
<text x="87" y="21.5">C480</text>
<text x="87" y="23">0.1U</text>
<text x="95.4" y="21.5">C483</text>
<text x="95.4" y="23">0.1U</text>
<text x="103.8" y="21.5">C491</text>
<text x="103.8" y="23">0.1U</text>
<text x="112.2" y="21.5">C498</text>
<text x="112.2" y="23">0.1U</text>
<text x="181.1" y="23.1">C492</text>
<text x="189.5" y="23.1">C494</text>
<text x="197.8" y="19.8">L42</text>
<text x="201.2" y="21.5">TI201209G121</text>
<text x="182.6" y="26.3">0.1U</text>
<text x="191" y="26.3">22U</text>
<text x="134.2" y="38.2">U23</text>
<text x="184.4" y="46.6">R288</text>
<text x="192.8" y="46.6">15/F</text>
<text x="102.3" y="49.1">L40</text>
<text x="102.3" y="53.3">SBK160808T-301Y-S</text>
<text x="177.6" y="52.5">T297</text>
<text x="177.6" y="50.8">T128</text>
<text x="184.4" y="48.3">R291</text>
<text x="192.8" y="48.3">15/F</text>
<text x="112.3" y="56.7">C482</text>
<text x="184.4" y="55">R286</text>
<text x="184.4" y="58.4">R296</text>
<text x="184.4" y="56.7">R290</text>
<text x="192.8" y="55">33</text>
<text x="192.8" y="58.4">33</text>
<text x="192.8" y="56.7">33</text>
<text x="221.3" y="56.7">R289</text>
<text x="221.3" y="58.4">R295</text>
<text x="221.3" y="55">R285</text>
<text x="229.7" y="56.7">49.9/F</text>
<text x="229.7" y="58.4">49.9/F</text>
<text x="229.7" y="55">49.9/F</text>
<text x="112.3" y="60">2.2U</text>
<text x="177.6" y="65.9">T131</text>
<text x="184.4" y="63.4">R303</text>
<text x="184.4" y="61.7">R301</text>
<text x="184.4" y="60">R298</text>
<text x="192.8" y="63.4">33</text>
<text x="192.8" y="61.7">33</text>
<text x="192.8" y="60">33</text>
<text x="221.3" y="63.4">R302</text>
<text x="221.3" y="61.7">R300</text>
<text x="221.3" y="60">R297</text>
<text x="229.7" y="63.4">49.9/F</text>
<text x="229.7" y="61.7">49.9/F</text>
<text x="229.7" y="60">49.9/F</text>
<text x="77.1" y="68.4">C320</text>
<text x="83.9" y="68.4">27P</text>
<text x="177.6" y="70.9">T306</text>
<text x="177.6" y="67.6">T299</text>
<text x="177.6" y="69.2">T301</text>
<text x="93.2" y="73.4">Y2</text>
<text x="103.8" y="73.4">R83</text>
<text x="103.8" y="75">*1M</text>
<text x="177.6" y="77.6">T303</text>
<text x="177.6" y="74.3">T302</text>
<text x="177.6" y="72.6">T305</text>
<text x="177.6" y="75.9">T304</text>
<text x="77.1" y="80.1">C479</text>
<text x="83.9" y="80.1">27P</text>
<text x="92.2" y="78.5">14.318MHZ</text>
<text x="104" y="80.1">R84</text>
<text x="112.3" y="80.1">0</text>
<text x="167.7" y="83.5">R283</text>
<text x="176.1" y="83.5">*4.7K</text>
<text x="177.6" y="81">T300</text>
<text x="177.6" y="79.3">T298</text>
<text x="118.4" y="84.3">T296</text>
<text x="172.7" y="95.2">R273</text>
<text x="181.1" y="95.2">*22</text>
<text x="211.3" y="91.9">R274</text>
<text x="211.3" y="93.6">10K</text>
<text x="218" y="91.9">R277</text>
<text x="218" y="93.6">10K</text>
<text x="224.7" y="91.9">R276</text>
<text x="224.7" y="93.6">10K</text>
<text x="114" y="98.6">R281</text>
<text x="122.4" y="98.6">33</text>
<text x="229.7" y="101.9">R280</text>
<text x="229.7" y="100.3">R275</text>
<text x="238.1" y="101.9">*10K</text>
<text x="238.1" y="100.3">*10K</text>
<text x="124.1" y="105.3">R304</text>
<text x="229.7" y="103.6">R279</text>
<text x="238.1" y="103.6">*10K</text>
<text x="124.1" y="108.6">475/F</text>
<text x="177.7" y="110.3">R284</text>
<text x="177.7" y="108.6">R278</text>
<text x="186.1" y="110.3">33</text>
<text x="186.1" y="108.6">33</text>
<text x="193.7" y="115.3">R287</text>
<text x="194.5" y="118">51.1</text>
<text x="114" y="123.7">R292</text>
<text x="114" y="125.4">*10K</text>
<text x="119.1" y="123.7">R282</text>
<text x="119.1" y="125.4">*10K</text>
<text x="134.2" y="120.4">ICS951412</text>
</g>
<g font-size="1.5" fill="#004080">
<text x="135" y="42.6">VDDCPU</text>
<text x="135" y="44.3">VDDSRC3</text>
<text x="135" y="45.9">VDDSRC2</text>
<text x="135" y="47.6">VDDSRC1</text>
<text x="151.3" y="47.6">CPUCLK8T0</text>
<text x="155.7" y="44.3">GNDA</text>
<text x="155.9" y="42.6">VDDA</text>
<text x="135" y="51">VDD_PCI</text>
<text x="135" y="49.3">VDD_SRC0</text>
<text x="135" y="52.6">VDD48</text>
<text x="151.1" y="49.3">CPUCLK8C0</text>
<text x="151.1" y="52.6">CPUCLK8C1</text>
<text x="151.3" y="51">CPUCLK8T1</text>
<text x="135" y="56">VDDREF</text>
<text x="135" y="54.3">VDDHTT</text>
<text x="135" y="59.4">GND1</text>
<text x="152" y="57.7">SRCCLKC7</text>
<text x="152.2" y="56">SRCCLKT7</text>
<text x="152.2" y="59.4">SRCCLKT6</text>
<text x="135" y="61">GND2</text>
<text x="135" y="62.7">GNDSRC0</text>
<text x="135" y="64.4">GNDSRC1</text>
<text x="152" y="61">SRCCLKC6</text>
<text x="152" y="64.4">SRCCLKC5</text>
<text x="152.2" y="62.7">SRCCLKT5</text>
<text x="135" y="69.4">GNDSRC4</text>
<text x="135" y="71.1">GNDPCI</text>
<text x="135" y="66.1">GNDSRC2</text>
<text x="135" y="67.7">GNDSRC3</text>
<text x="152" y="67.7">SRCCLKC4</text>
<text x="152" y="71.1">SRCCLKC3</text>
<text x="152.2" y="66.1">SRCCLKT4</text>
<text x="152.2" y="69.4">SRCCLKT3</text>
<text x="135" y="72.8">GNDHTT</text>
<text x="135" y="74.4">GNDCPU</text>
<text x="135" y="77.8">X1</text>
<text x="152" y="74.4">SRCCLKC2</text>
<text x="152" y="77.8">SRCCLKC1</text>
<text x="152.2" y="72.7">SRCCLKT2</text>
<text x="152.2" y="76.1">SRCCLKT1</text>
<text x="135" y="81.1">X2</text>
<text x="152" y="81.1">SRCCLKC0</text>
<text x="152.2" y="79.5">SRCCLKT0</text>
<text x="135" y="84.5">NC</text>
<text x="145" y="84.5">SEL75#/100/PCICLK0</text>
<text x="135" y="94.6">SDATA</text>
<text x="135" y="92.9">SCLK</text>
<text x="135" y="99.6">REF2</text>
<text x="153" y="101.3">FS0/REF0</text>
<text x="135" y="102.9">IREF</text>
<text x="153" y="102.9">FS1/REF1</text>
<text x="157.3" y="104.6">FS2</text>
<text x="151.3" y="109.6">USB_48MHz</text>
<text x="153.3" y="111.3">HTTCLK0</text>
<text x="135" y="116.4">CLKREQA#</text>
<text x="135" y="114.7">CLKREQB#</text>
</g>
<g font-size="1.5" fill="#004000">
<text x="105.6" y="105.2">Ioh = 5 * Iref</text>
<text x="105.6" y="107.2">(2.32mA)</text>
<text x="104" y="110.2">Voh = 0.71V @ 60 ohm</text>
</g>
<g font-size="1.2">
<text x="30.7" y="1.3">5</text>
<text x="88.7" y="1.3">4</text>
<text x="146.7" y="1.3">3</text>
<text x="204.7" y="1.3">2</text>
<text x="262.7" y="1.3">1</text>
<text x=".5" y="27.9">D</text>
<text x="292.2" y="27.9">D</text>
<text x=".5" y="78.2">C</text>
<text x="292.2" y="78.2">C</text>
<text x=".5" y="128.5">B</text>
<text x="292.2" y="128.5">B</text>
<text x=".5" y="178.8">A</text>
<text x="292.2" y="178.8">A</text>
<text x="30.7" y="204.1">5</text>
<text x="88.7" y="204.1">4</text>
<text x="146.7" y="204.1">3</text>
<text x="204.7" y="204.1">2</text>
<text x="262.7" y="204.1">1</text>
</g>
</svg>
